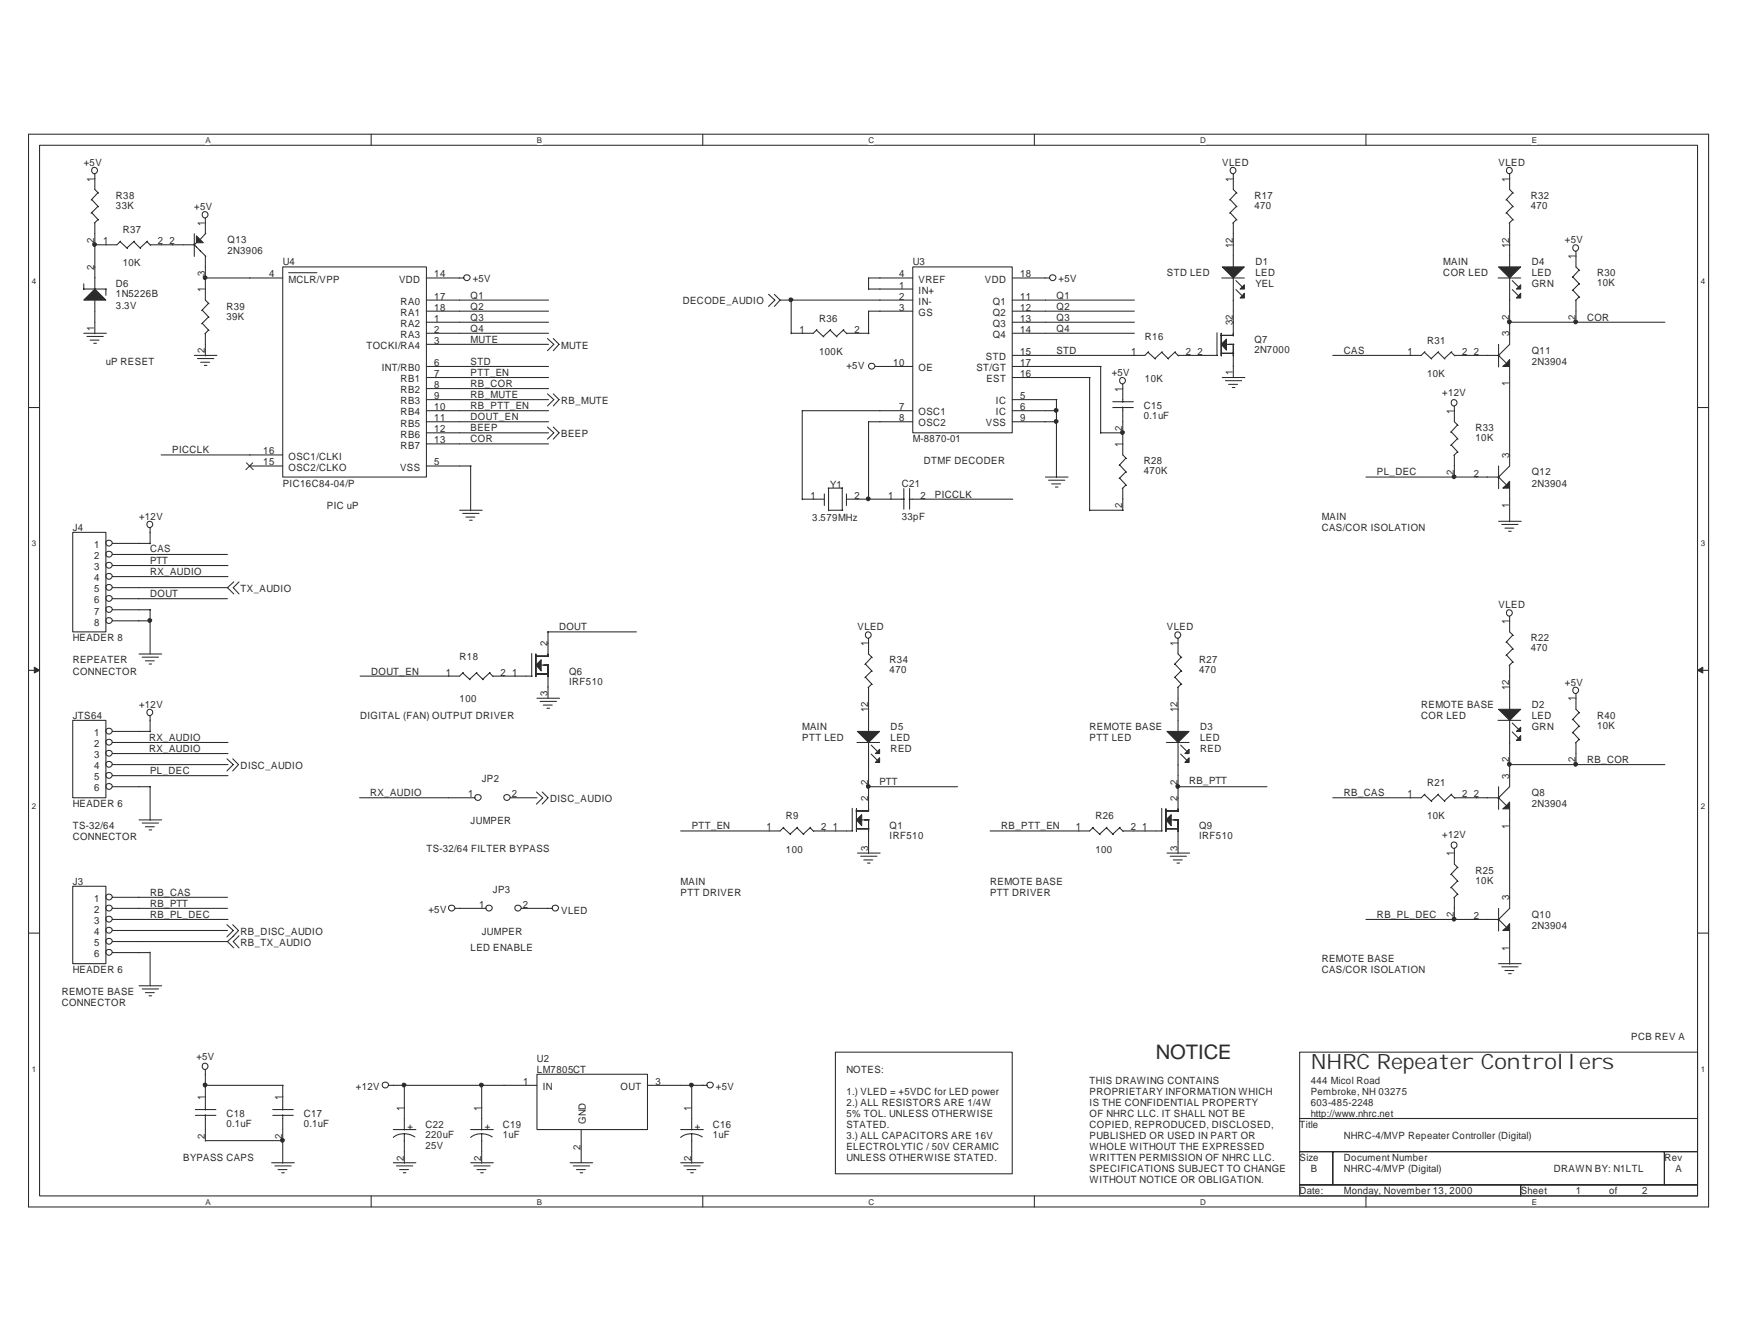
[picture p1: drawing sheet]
<svg xmlns="http://www.w3.org/2000/svg" width="279mm" height="216mm" viewBox="0 0 279 216" stroke-linecap="round" stroke-linejoin="round" font-family="sans-serif">
<path d="M4.6 21.6h270.2v172.4h-270.2zM6.4 23.4h266.7v168.9h-266.7z" fill="none" stroke="#31282a" stroke-width=".17"/>
<g fill="#fff">
<path d="M33 21.8h.8v1.5h-.8z"/>
<path d="M33 192.5h.8v1.4h-.8z"/>
</g>
<path d="M59.7 21.6v1.8M59.7 192.3v1.7" fill="none" stroke="#31282a" stroke-width=".17"/>
<g fill="#fff">
<path d="M86.4 21.8h.8v1.5h-.8z"/>
<path d="M86.4 192.5h.8v1.4h-.8z"/>
</g>
<path d="M113 21.6v1.8M113 192.3v1.7" fill="none" stroke="#31282a" stroke-width=".17"/>
<g fill="#fff">
<path d="M139.7 21.8h.9v1.5h-.9z"/>
<path d="M139.7 192.5h.9v1.4h-.9z"/>
</g>
<path d="M166.4 21.6v1.8M166.4 192.3v1.7" fill="none" stroke="#31282a" stroke-width=".17"/>
<g fill="#fff">
<path d="M193 21.8h1v1.5h-1z"/>
<path d="M193 192.5h1v1.4h-1z"/>
</g>
<path d="M219.7 21.6v1.8M219.7 192.3v1.7" fill="none" stroke="#31282a" stroke-width=".17"/>
<g fill="#fff">
<path d="M246.4 21.8h.8v1.5h-.8z"/>
<path d="M246.4 192.5h.8v1.4h-.8z"/>
<path d="M5.1 44.4h.7v1.5h-.7z"/>
<path d="M273.6 44.4h.6v1.5h-.6z"/>
<path d="M5.1 86.6h.7v1.4h-.7z"/>
<path d="M273.6 86.6h.6v1.4h-.6z"/>
</g>
<path d="M4.6 65.5h1.8M273.1 65.5h1.7" fill="none" stroke="#31282a" stroke-width=".17"/>
<g fill="#fff">
<path d="M5.1 128.8h.7v1.5h-.7z"/>
<path d="M273.6 128.8h.6v1.5h-.6z"/>
</g>
<path d="M4.6 107.8h1.8M273.1 107.8h1.7" fill="none" stroke="#31282a" stroke-width=".17"/>
<g fill="#31282a" stroke="#31282a" stroke-width=".16">
<path d="M5.5 107.3l.9 .5-.9 .4z"/>
<path d="M273.1 107.8l.8-.5v.9z"/>
</g>
<g fill="#fff">
<path d="M5.1 171.1h.7v1.4h-.7z"/>
<path d="M273.6 171.1h.6v1.4h-.6z"/>
</g>
<g fill="none" stroke="#31282a" stroke-width=".17">
<path d="M14.7 32.1l1.1 1.2M14.7 34.2l1.1 1.2M15.3 28v2.5l.5 .6M15.3 35.8v10.7M15.8 31l-1.1 1.2M15.8 33.2l-1.1 1.1M15.8 35.3l-.6 .6M19.3 38.8l1.2 1.1M19.4 38.8l-.6 .6h-3.5M21.5 38.8l1.1 1.1M21.6 38.8l-1.2 1.1M23.6 38.8l.6 .6"/>
<path d="M23.7 38.8l-1.2 1.1M24.1 39.4h7.2M31.2 39.3l1.9 1.9M31.3 37.6v3.6M31.7 38.9l-.4 .5M33 35.1v2.5M33.1 37.5l-.9 1M197.9 32.1l1.1 1.2M197.9 34.2l1.1 1.2M198.4 28v2.5l.6 .6M198.4 35.8v7.2M198.9 31l-1.1 1.2"/>
<path d="M198.9 33.2l-1.1 1.1M198.9 35.3l-.6 .6M242.3 32.1l1.1 1.2M242.3 34.2l1.1 1.2M242.8 28v2.5l.6 .6M242.8 35.8v7.2M243.3 31l-1.1 1.2M243.3 33.2l-1.1 1.1M243.3 35.3l-.6 .6M13.5 53.6h3.6M13.5 45.6v1M13.5 46.5h3.6"/>
<path d="M14 54.1h2.6M14.5 54.7h1.4M15.1 55.2h.4M15.3 48.2v5.5M17 46.5v1M31.3 57.1h3.6M31.8 57.6h2.6M32.3 58.2h1.4M32.5 49.9l1.1 1.1M32.5 52l1.1 1.2M32.9 58.7h.4M33 41.1v7.1l.6 .6"/>
<path d="M33 53.6v3.6M33 44.7h12.5M33.5 48.8l-1.1 1.1M33.5 51l-1.1 1.1M33.5 53.1l-.6 .6M45.5 42.9h23.1v33.8h-23.1zM68.6 53.6h19.6M68.6 44.7h6M68.6 58.9h19.6M68.6 48.2h19.6M68.6 50h19.6M68.6 51.8h19.6"/>
<path d="M68.6 55.4h19.6M88.1 54.4l1 1-1 1M89 54.4l.9 1-.9 1M123.6 47.3l1 .9-1 1.1M124.6 47.3l.9 .9M125.5 48.2l-.9 1.1M125.5 48.2h21.3M127.3 48.2v5.5M131.3 53.1l1.2 1.1M131.4 53l-.6 .6h-3.5M133.5 53.1l1.1 1.1M133.6 53l-1.2 1.1"/>
<path d="M135.6 53.1l.6 .6M135.7 53l-1.2 1.1M136.2 53.6h3.6M139.7 46.5h7.1M140.8 58.9h6M146.8 42.9h16v26.7h-16zM146.8 44.7h-7.1v1.9M146.8 50h-7.1v3.7M162.8 53.6h19.7M162.8 44.7h6M162.8 58.9h14.3M162.8 48.2h19.7"/>
<path d="M162.8 50h19.7M162.8 51.8h19.7M177 58.9v10.8M184.7 56.6l1.1 1.1M184.7 56.5l-.5 .6h-21.4M186.9 56.6l1.1 1.1M187 56.5l-1.2 1.1M189 56.6l.6 .6M189.1 56.5l-1.2 1.1M189.5 57.1h6.3M195.8 53.5v3.6M196.3 53.9h2.1"/>
<path d="M196.4 53.6v3.6M196.4 56.8h2.1M196.5 44.7h3.7M197.3 55.4h1.2M198.4 44.7v9.3M198.4 55.4v5.3M198.8 45.1l1 1M198.8 46.6l1 1M229.1 56.6l1.2 1.1M229.2 56.5l-.6 .6h-14.2M231.3 56.6l1.1 1.1M231.4 56.5l-1.2 1.1"/>
<path d="M233.4 56.6l.6 .6M233.5 56.5l-1.2 1.1M233.9 57.1h7.2l1.3 1.4M241 44.7h3.6M241.1 55.4v3.6M242.7 51.8h25.1M242.8 44.7v10.7l-1.8 1.8M242.8 58.9v16l-1.8 1.9M243.3 45.1l1 1M243.3 46.6l1 1M253 44.5l1.1 1.2M253 46.6l1.1 1.2"/>
<path d="M253.5 40.5v2.4l.6 .6M253.5 48.2v3.7M254 43.4l-1.1 1.2M254 45.6l-1.1 1.1M254 47.7l-.6 .6M25.9 73.1h19.6M40.1 74.9h5.4M68.6 60.7h19.6M68.6 62.5h19.6M68.6 64.2h19.6M68.6 66h19.6M68.6 67.8h19.6"/>
<path d="M68.6 69.6h19.6M68.6 71.4h19.6M68.6 74.9h7.2M75.7 74.9v7.2M88.1 63.3l1 .9-1 1.1M88.1 68.6l1 1-1 1M89 63.3l.9 .9-.9 1.1M89 68.6l.9 1-.9 1M132.6 79.4v1.9M133.2 78.5h2.3M133.3 78.5v3.6M135.5 78.4v3.6"/>
<path d="M136.2 79.4v1.9M145.4 78.6v3.3M146.3 78.6v3.3M146.8 67.8h-7.1v12.5M146.8 66h-17.8v14.3M162.8 60.7h12.6M162.8 64.2h7.2M162.8 66h7.2M162.8 67.8h7.1M168.2 76.7h3.6M168.7 77.2h2.6M169.2 77.8h1.4"/>
<path d="M169.8 78.3h.4M169.9 64.2v12.6M175.3 60.7v21.4M177 69.6h3.7M179 65.5h3.3M179 64.6h3.3M180.1 74.7l1.1 1.2M180.1 76.9l1.1 1.1M180.6 61.8v2.9M180.6 65.4v7.7l.6 .6M180.6 78.5v3.5M181.1 73.6l-1.1 1.2"/>
<path d="M181.1 75.8l-1.1 1.1M181.1 78l-.6 .6M196.6 60.7h3.6M197.1 61.2h2.6M197.6 61.8h1.5M198.2 62.3h.4M219.7 76.7h21.4l1.3 1.3M233.4 69.4l1.1 1.2M233.4 71.5l1.1 1.2M233.9 65.3v2.5l.6 .6M233.9 73.1v3.6M234.4 68.3l-1.1 1.2"/>
<path d="M234.4 70.5l-1.1 1.1M234.4 72.6l-.5 .6M241.1 74.9v3.7M242.8 78.5v5.4M11.7 85.6h5.3v16h-5.3zM18.1 87.4h6M18.1 89.1h18.5M18.1 90.9h18.6M18.1 92.7h18.6M18.1 94.5h18.6M18.1 96.2h18.5M18.1 98h6.1"/>
<path d="M18.1 99.8h6M24.1 84.9v2.5M24.1 98v7.1M37.6 93.5l-1 1 1 1M38.5 93.5l-1 1 1 1M73.9 82h3.7M74.4 82.5h2.7M74.9 83.1h1.5M75.5 83.6h.5M129 80.2h3.6M133.3 82h2.3M136.2 80.2h9.3"/>
<path d="M146.2 80.2h16.7M175.3 82h5.4M241.1 83.8h3.6M241.6 84.3h2.6M242.1 84.9h1.4M242.7 85.4h.4M242.8 99.1v2.5l.6 .6M11.7 115.8h5.3v12.5h-5.3zM18.1 117.6h6.1M18.1 119.4h18.6M22.4 105.1h3.6M22.9 105.6h2.6"/>
<path d="M23.4 106.2h1.4M24 106.7h.4M24.1 115.1v2.6M74.4 108.2l1.2 1.1M74.5 108.1l-.6 .6h-16M76.6 108.2l1.1 1.1M76.7 108.1l-1.2 1.1M78.8 108.2l.5 .6M78.8 108.1l-1.1 1.1M79.3 108.7h6.3M85.5 105.1v3.6M86.1 105.5h2"/>
<path d="M86.2 105.1v3.7M86.2 108.4h2M86.4 112.2h3.6M86.9 112.8h2.6M87 106.9h1.2M87.4 113.4h1.4M88 113.9h.4M88.1 101.6h14.3M88.1 101.6v4M88.1 106.9v5.3M137.8 119.4h3.7M139.2 106.7l1.1 1.2"/>
<path d="M139.2 108.9l1.1 1.1M139.7 102.7v2.4l.6 .6M139.7 110.5v7.2M139.7 119.4v11.1M140.1 119.8l1 1M140.2 105.6l-1.1 1.2M140.2 107.8l-1.1 1.1M140.2 110l-.6 .6M187.6 119.4h3.7M189 106.7l1.1 1.2M189 108.9l1.1 1.1M189.5 102.7v2.4l.6 .6"/>
<path d="M189.5 110.5v7.2M189.5 119.4v11.1M189.9 119.8l1 1M190 105.6l-1.1 1.2M190 107.8l-1.1 1.1M190 110l-.6 .6M241 115.8h3.6M242.3 103.2l1.1 1.2M242.3 105.3l1.1 1.2M242.8 106.9v7.2M242.8 115.8v10.7l-1.8 1.8M243.3 116.2l1 1"/>
<path d="M243.3 117.7l1 1M243.3 102.1l-1.1 1.2M243.3 104.3l-1.1 1.1M243.3 106.4l-.6 .6M253 115.6l1.1 1.2M253 117.8l1.1 1.1M253.5 111.6v2.4l.6 .6M253.5 119.4v3.6M254 114.5l-1.1 1.2M254 116.7l-1.1 1.1M254 118.9l-.6 .5M18.1 121.1h18.6"/>
<path d="M18.1 122.9h18.6M18.1 124.7h18.6M18.1 126.5h6.1M22.4 131.8h3.6M22.9 132.3h2.6M23.4 132.9h1.4M24 133.4h.4M24.1 126.5v5.4M36.5 122l1 .9-1 1M37.4 122l1 .9-1 1M57.8 128.3h18.6M82.1 128.3h4.3"/>
<path d="M86.3 127.3l1 1-1 1M87.2 127.3l.9 1-.9 1M126 133.1l1.2 1.1M126.1 133l-.6 .6h-16M128.2 133.1l1.1 1.1M128.3 133l-1.2 1.1M130.3 133.1l.6 .6M130.4 133l-1.2 1.1M130.8 133.6h6.4M137.1 129.9v3.7M137.7 130.4h2M137.8 130v3.7"/>
<path d="M137.8 133.2h2M137.9 137.1h3.7M138.4 137.6h2.7M138.6 131.8h1.2M138.9 138.2h1.5M139.5 138.7h.5M139.7 131.8v5.4M139.7 126.5h14.3M140.1 121.2l1 1M175.8 133.1l1.2 1.1M175.9 133l-.6 .6h-16M178 133.1l1.1 1.1"/>
<path d="M178.1 133l-1.2 1.1M180.1 133.1l.6 .6M180.2 133l-1.2 1.1M180.6 133.6h6.4M186.9 129.9v3.7M187.5 130.4h2M187.5 133.2h2.1M187.5 130v3.7M187.7 137.1h3.7M188.2 137.6h2.6M188.4 131.8h1.2M188.7 138.2h1.5"/>
<path d="M189.3 138.7h.4M189.5 131.8v5.4M189.5 126.5h14.3M189.9 121.2l1 1M229.1 127.7l1.2 1.1M229.2 127.7l-.6 .6h-14.2M231.3 127.7l1.1 1.1M231.4 127.7l-1.2 1.1M233.4 127.7l.6 .6M233.5 127.7l-1.2 1.1M233.9 136.5v2.4l.6 .6M233.9 128.3h7.2l1.3 1.3"/>
<path d="M234.4 139.4l-1.1 1.2M241.1 126.5v3.6M242.7 122.9h25.1M242.8 130v16l-1.8 1.9M4.6 150h1.8M11.7 142.5h5.3v12.4h-5.3zM18.1 146h18.5M18.1 147.8h18.6M18.1 144.3h18.5M18.1 149.6h18.5M18.1 151.4h18.5M18.1 153.1h6"/>
<path d="M22.4 158.5h3.6M22.9 159h2.6M23.4 159.6h1.4M24.1 153.1v5.4M36.5 148.7l1 .9-1 1M36.6 151.4l1 1M37.4 148.7l1 .9-1 1M37.6 150.4l-1 1M38.5 150.4l-1 1 1 1M73.2 146h5M83.9 146h4.9M219.7 147.8h21.4l1.3 1.4"/>
<path d="M233.4 140.5l1.1 1.2M233.4 142.6l1.1 1.2M233.9 144.3v3.5M234.4 141.6l-1.1 1.1M234.4 143.7l-.5 .6M241.1 154.9h3.6M241.1 146v3.7M241.6 155.4h2.6M242.1 156h1.4M242.7 156.5h.4M242.8 149.6v5.4M273.1 150h1.7"/>
<path d="M24 160.1h.4M31.4 179.3h3.3M31.4 178.4h3.3M33 174.5h12.6M33 172v6.5M33 179.2v4.3M43.9 179.3h3.3M43.9 178.4h3.3M45.5 174.5v4M45.5 179.2v7.8M62.6 174.5h23.8M65 174.5v7.2"/>
<path d="M77.5 174.5v7.2M86.4 172.7h17.7v8.9h-17.7zM104.1 174.5h9.6M111.3 174.4v7.3M134.4 169.1h28.4v19.6h-28.4zM209 169.1h64.1v10.7h-64.1zM209 179.8h64.1v5.3h-64.1zM33 183.4h12.6M43.7 186.9h3.6M44.2 187.4h2.6M44.7 188h1.5M45.3 188.5h.4"/>
<path d="M63.3 186.9h3.6M63.3 181.6h3.6M63.8 187.4h2.6M64.3 188h1.4M64.9 188.5h.4M65 182.3v4.7M66.7 182.8a3 3 0 0 0-3.4 .1M75.7 186.9h3.6M75.7 181.6h3.6M76.2 187.4h2.6M76.7 188h1.5M77.3 188.5h.4"/>
<path d="M77.5 182.3v4.7M79.2 182.8a3 3 0 0 0-3.5 .1M91.7 186.9h3.6M92.2 187.4h2.6M92.7 188h1.5M93.3 188.5h.4M93.5 181.6v5.3M109.5 186.9h3.6M109.5 181.6h3.6M110 187.4h2.6M110.5 188h1.4M111.1 188.5h.4"/>
<path d="M111.3 182.3v4.7M113 182.8a3 3 0 0 0-3.5 .1M209 190.5h35.6v1.8h-35.6zM209 185.1h5.4v5.4h-5.4zM214.4 185.1h53.3v5.4h-53.3zM244.6 190.5h28.5v1.8h-28.5zM267.7 185.1h5.4v5.4h-5.4z"/>
<circle cx="15.2" cy="27.4" r=".5"/>
<circle cx="33" cy="34.5" r=".5"/>
<circle cx="198.3" cy="27.4" r=".5"/>
<circle cx="242.8" cy="27.4" r=".5"/>
<circle cx="253.4" cy="39.9" r=".5"/>
<circle cx="75.1" cy="44.6" r=".5"/>
<circle cx="140.2" cy="58.9" r=".5"/>
<circle cx="169.4" cy="44.6" r=".5"/>
<circle cx="180.5" cy="61.2" r=".5"/>
<circle cx="233.9" cy="64.7" r=".5"/>
<circle cx="17.6" cy="98" r=".5"/>
<circle cx="17.6" cy="90.9" r=".5"/>
<circle cx="17.6" cy="89.1" r=".5"/>
<circle cx="17.6" cy="87.3" r=".5"/>
<circle cx="17.6" cy="99.8" r=".5"/>
<circle cx="17.6" cy="96.2" r=".5"/>
<circle cx="17.6" cy="92.6" r=".5"/>
<circle cx="17.6" cy="94.4" r=".5"/>
<circle cx="24.1" cy="84.3" r=".5"/>
<circle cx="242.8" cy="98.5" r=".5"/>
<circle cx="17.6" cy="119.3" r=".5"/>
<circle cx="17.6" cy="117.5" r=".5"/>
<circle cx="24.1" cy="114.5" r=".5"/>
<circle cx="139.6" cy="102.1" r=".5"/>
<circle cx="189.4" cy="102.1" r=".5"/>
<circle cx="253.4" cy="111" r=".5"/>
<circle cx="17.6" cy="122.9" r=".5"/>
<circle cx="17.6" cy="121.1" r=".5"/>
<circle cx="17.6" cy="126.4" r=".5"/>
<circle cx="17.6" cy="124.6" r=".5"/>
<circle cx="76.9" cy="128.2" r=".5"/>
<circle cx="81.6" cy="128.2" r=".5"/>
<circle cx="233.9" cy="135.9" r=".5"/>
<circle cx="17.6" cy="151.3" r=".5"/>
<circle cx="17.6" cy="144.2" r=".5"/>
<circle cx="17.6" cy="146" r=".5"/>
<circle cx="17.6" cy="153.1" r=".5"/>
<circle cx="17.6" cy="149.5" r=".5"/>
<circle cx="17.6" cy="147.8" r=".5"/>
<circle cx="72.7" cy="146" r=".5"/>
<circle cx="78.7" cy="146" r=".5"/>
<circle cx="83.3" cy="146" r=".5"/>
<circle cx="89.3" cy="146" r=".5"/>
<circle cx="33" cy="171.4" r=".5"/>
<circle cx="62" cy="174.4" r=".5"/>
<circle cx="114.2" cy="174.4" r=".5"/>
</g>
<g fill="#31282a" stroke="#31282a" stroke-width=".17">
<path d="M241.7 78.5l1.1-1.1v1.1z" fill-rule="evenodd"/>
<path d="M137.9 117.6h3.6l-1.8 1.8z" fill-rule="evenodd"/>
<path d="M141.5 120.5v.6h-.7z" fill-rule="evenodd"/>
<path d="M141.5 121.8v.8h-.7z" fill-rule="evenodd"/>
<path d="M137.8 131.8l.8-.8v1.7z" fill-rule="evenodd"/>
<path d="M31.6 37.9l1.1 1.1h-1.1z" fill-rule="evenodd"/>
<path d="M86.2 106.9l.8-.8v1.7z" fill-rule="evenodd"/>
<path d="M241.1 114h3.5l-1.8 1.8z" fill-rule="evenodd"/>
<path d="M244.6 116.9v.7h-.7z" fill-rule="evenodd"/>
<path d="M244.6 118.3v.7h-.7z" fill-rule="evenodd"/>
<path d="M187.5 131.8l.9-.8v1.7z" fill-rule="evenodd"/>
<path d="M15.3 46.5l1.7 1.7h-3.5z" fill-rule="evenodd"/>
<path d="M197.3 54.5v1.8l-.9-.9z" fill-rule="evenodd"/>
<path d="M242.8 128.9v1.1h-1.1z" fill-rule="evenodd"/>
<path d="M187.7 117.6h3.6l-1.8 1.8z" fill-rule="evenodd"/>
<path d="M191.3 120.5v.6h-.7z" fill-rule="evenodd"/>
<path d="M191.3 121.8v.8h-.7z" fill-rule="evenodd"/>
<path d="M196.6 42.9h3.6l-1.8 1.8z" fill-rule="evenodd"/>
<path d="M199.5 46.5l.7-.7v.7z" fill-rule="evenodd"/>
<path d="M200.2 47.1v.8h-.7z" fill-rule="evenodd"/>
<path d="M242.8 148.5v1.1h-1.1z" fill-rule="evenodd"/>
<path d="M241.1 42.9h3.5l-1.8 1.8z" fill-rule="evenodd"/>
<path d="M244.6 45.8v.7h-.7z" fill-rule="evenodd"/>
<path d="M244.6 47.1v.8h-.7z" fill-rule="evenodd"/>
<path d="M242.8 57.8v1.1h-1.1z" fill-rule="evenodd"/>
<circle cx="15.2" cy="39.3" r=".31"/>
<circle cx="33" cy="44.6" r=".31"/>
<circle cx="127.2" cy="48.2" r=".31"/>
<circle cx="139.7" cy="80.2" r=".31"/>
<circle cx="65" cy="174.4" r=".31"/>
<circle cx="180.5" cy="69.5" r=".31"/>
<circle cx="77.4" cy="174.4" r=".31"/>
<circle cx="111.2" cy="174.4" r=".31"/>
<circle cx="45.4" cy="183.3" r=".31"/>
<circle cx="169.9" cy="66" r=".31"/>
<circle cx="169.9" cy="67.7" r=".31"/>
<circle cx="33" cy="174.4" r=".31"/>
<circle cx="242.8" cy="122.9" r=".31"/>
<circle cx="253.4" cy="122.9" r=".31"/>
<circle cx="233.9" cy="147.8" r=".31"/>
<circle cx="242.8" cy="51.7" r=".31"/>
<circle cx="253.4" cy="51.7" r=".31"/>
<circle cx="189.4" cy="126.4" r=".31"/>
<circle cx="139.7" cy="126.4" r=".31"/>
<circle cx="24.1" cy="99.8" r=".31"/>
<circle cx="233.9" cy="76.6" r=".31"/>
</g>
<path d="M46.4 43.8h4.6M39.6 74.4l1.1 1.1M40.7 74.4l-1.1 1.1" fill="none" stroke="#31282a" stroke-width=".16"/>
<text font-size="3.4" fill="#31282a" x="210.8" y="171.9">NHRC Repeater Controllers</text>
<text font-size="3.2" fill="#31282a" x="185.9" y="170.2">NOTICE</text>
<g font-size="1.6" fill="#31282a">
<text x="13.5" y="26.7">+5V</text>
<text x="15.2" y="29.2" transform="rotate(-90 15.2 29.2)">1</text>
<text x="196.6" y="26.7">VLED</text>
<text x="198.3" y="29.2" transform="rotate(-90 198.3 29.2)">1</text>
<text x="241.1" y="26.7">VLED</text>
<text x="242.7" y="29.2" transform="rotate(-90 242.7 29.2)">1</text>
<text x="18.6" y="32">R38</text>
<text x="18.6" y="33.6">33K</text>
<text x="31.3" y="33.8">+5V</text>
<text x="201.8" y="32">R17</text>
<text x="201.8" y="33.6">470</text>
<text x="246.2" y="32">R32</text>
<text x="246.2" y="33.6">470</text>
<text x="15.2" y="39" transform="rotate(-90 15.2 39)">2</text>
<text x="16.6" y="39.3">1</text>
<text x="19.7" y="37.5">R37</text>
<text x="25.4" y="39.3">2</text>
<text x="27.3" y="39.3">2</text>
<text x="32.9" y="36.3" transform="rotate(-90 32.9 36.3)">1</text>
<text x="36.6" y="39.1">Q13</text>
<text x="36.6" y="40.9">2N3906</text>
<text x="198.3" y="39.9" transform="rotate(-90 198.3 39.9)">12</text>
<text x="242.7" y="39.9" transform="rotate(-90 242.7 39.9)">12</text>
<text x="251.7" y="39.1">+5V</text>
<text x="253.4" y="41.6" transform="rotate(-90 253.4 41.6)">1</text>
<text x="15.2" y="43.4" transform="rotate(-90 15.2 43.4)">2</text>
<text x="18.6" y="46.2">D6</text>
<text x="18.6" y="47.8">1N5226B</text>
<text x="19.7" y="42.8">10K</text>
<text x="32.9" y="47" transform="rotate(-90 32.9 47)">1</text>
<text x="32.9" y="44.3" transform="rotate(-90 32.9 44.3)">3</text>
<text x="43.3" y="44.6">4</text>
<text x="45.5" y="42.7">U4</text>
<text x="46.4" y="45.5">MCLR/VPP</text>
<text x="64.2" y="45.5">VDD</text>
<text x="69.9" y="44.6">14</text>
<text x="75.7" y="48">Q1</text>
<text x="76" y="45.4">+5V</text>
<text x="144.6" y="46.4">1</text>
<text x="144.6" y="44.6">4</text>
<text x="146.8" y="42.7">U3</text>
<text x="147.8" y="47.2">IN+</text>
<text x="147.8" y="45.5">VREF</text>
<text x="158.4" y="45.5">VDD</text>
<text x="164.1" y="44.6">18</text>
<text x="169.9" y="48">Q1</text>
<text x="170.3" y="45.4">+5V</text>
<text x="187.7" y="44.4">STD LED</text>
<text x="201.9" y="42.7">D1</text>
<text x="201.9" y="44.4">LED</text>
<text x="201.9" y="46.2">YEL</text>
<text x="232.2" y="44.4">COR LED</text>
<text x="232.2" y="42.7">MAIN</text>
<text x="246.4" y="42.7">D4</text>
<text x="246.4" y="44.4">LED</text>
<text x="246.4" y="46.2">GRN</text>
<text x="256.9" y="44.4">R30</text>
<text x="256.9" y="46">10K</text>
<text x="15.2" y="53.2" transform="rotate(-90 15.2 53.2)">1</text>
<text x="18.6" y="49.6">3.3V</text>
<text x="36.4" y="49.8">R39</text>
<text x="36.4" y="51.4">39K</text>
<text x="64.4" y="49">RA0</text>
<text x="64.4" y="50.8">RA1</text>
<text x="64.4" y="52.6">RA2</text>
<text x="69.9" y="48.2">17</text>
<text x="69.9" y="49.9">18</text>
<text x="69.9" y="51.7">1</text>
<text x="69.9" y="53.5">2</text>
<text x="75.7" y="49.8">Q2</text>
<text x="75.7" y="51.5">Q3</text>
<text x="75.7" y="53.3">Q4</text>
<text x="109.8" y="48.9">DECODE_AUDIO</text>
<text x="128.6" y="53.5">1</text>
<text x="131.8" y="51.7">R36</text>
<text x="137.4" y="53.5">2</text>
<text x="144.6" y="48.2">2</text>
<text x="144.6" y="49.9">3</text>
<text x="147.8" y="49">IN-</text>
<text x="147.8" y="50.8">GS</text>
<text x="159.7" y="49">Q1</text>
<text x="159.7" y="50.8">Q2</text>
<text x="159.7" y="52.6">Q3</text>
<text x="164.1" y="48.2">11</text>
<text x="164.1" y="49.9">12</text>
<text x="164.1" y="51.7">13</text>
<text x="164.1" y="53.5">14</text>
<text x="169.9" y="49.8">Q2</text>
<text x="169.9" y="51.5">Q3</text>
<text x="169.9" y="53.3">Q4</text>
<text x="198.3" y="52.3" transform="rotate(-90 198.3 52.3)">32</text>
<text x="242.7" y="51.5" transform="rotate(-90 242.7 51.5)">2</text>
<text x="253.4" y="51.5" transform="rotate(-90 253.4 51.5)">2</text>
<text x="255.3" y="51.5">COR</text>
<text x="17" y="58.7">uP RESET</text>
<text x="32.9" y="56.8" transform="rotate(-90 32.9 56.8)">2</text>
<text x="58.9" y="56.1">TOCKI/RA4</text>
<text x="61.4" y="59.7">INT/RB0</text>
<text x="64.4" y="54.3">RA3</text>
<text x="69.9" y="58.8">6</text>
<text x="69.9" y="55.3">3</text>
<text x="75.7" y="55.1">MUTE</text>
<text x="75.7" y="58.7">STD</text>
<text x="90.3" y="56">MUTE</text>
<text x="131.8" y="57">100K</text>
<text x="136.2" y="59.3">+5V</text>
<text x="143.7" y="58.8">10</text>
<text x="147.8" y="59.7">OE</text>
<text x="157.1" y="59.7">ST/GT</text>
<text x="158.6" y="57.9">STD</text>
<text x="159.7" y="54.3">Q4</text>
<text x="164.1" y="57">15</text>
<text x="164.1" y="58.8">17</text>
<text x="169.9" y="56.9">STD</text>
<text x="182" y="57">1</text>
<text x="184.2" y="54.6">R16</text>
<text x="190.8" y="57">2</text>
<text x="192.6" y="57">2</text>
<text x="201.8" y="55.1">Q7</text>
<text x="201.8" y="56.7">2N7000</text>
<text x="216.2" y="56.9">CAS</text>
<text x="226.4" y="57">1</text>
<text x="229.5" y="55.3">R31</text>
<text x="235.2" y="57">2</text>
<text x="237.1" y="57">2</text>
<text x="242.7" y="54.1" transform="rotate(-90 242.7 54.1)">3</text>
<text x="246.4" y="56.9">Q11</text>
<text x="246.4" y="58.7">2N3904</text>
<text x="64.4" y="61.5">RB1</text>
<text x="64.4" y="63.2">RB2</text>
<text x="64.4" y="65">RB3</text>
<text x="69.9" y="60.6">7</text>
<text x="69.9" y="62.4">8</text>
<text x="69.9" y="64.2">9</text>
<text x="69.9" y="65.9">10</text>
<text x="75.7" y="60.4">PTT_EN</text>
<text x="75.7" y="62.2">RB_COR</text>
<text x="75.7" y="64">RB_MUTE</text>
<text x="75.7" y="65.8">RB_PTT_EN</text>
<text x="90.3" y="64.9">RB_MUTE</text>
<text x="144.6" y="65.9">7</text>
<text x="158.7" y="61.5">EST</text>
<text x="160.2" y="65">IC</text>
<text x="164.1" y="60.6">16</text>
<text x="164.1" y="64.2">5</text>
<text x="164.1" y="65.9">6</text>
<text x="178.8" y="60.4">+5V</text>
<text x="180.5" y="63" transform="rotate(-90 180.5 63)">1</text>
<text x="184" y="65.8">C15</text>
<text x="184.2" y="61.4">10K</text>
<text x="198.3" y="60.4" transform="rotate(-90 198.3 60.4)">1</text>
<text x="229.5" y="60.6">10K</text>
<text x="232" y="63.7">+12V</text>
<text x="242.7" y="62.1" transform="rotate(-90 242.7 62.1)">1</text>
<text x="64.4" y="66.8">RB4</text>
<text x="64.4" y="68.6">RB5</text>
<text x="64.4" y="70.3">RB6</text>
<text x="69.9" y="67.7">11</text>
<text x="69.9" y="69.5">12</text>
<text x="69.9" y="71.3">13</text>
<text x="75.7" y="67.5">DOUT_EN</text>
<text x="75.7" y="69.3">BEEP</text>
<text x="75.7" y="71.1">COR</text>
<text x="90.3" y="70.3">BEEP</text>
<text x="144.6" y="67.7">8</text>
<text x="146.8" y="71.1">M-8870-01</text>
<text x="147.8" y="68.6">OSC2</text>
<text x="147.8" y="66.8">OSC1</text>
<text x="158.6" y="68.6">VSS</text>
<text x="160.2" y="66.8">IC</text>
<text x="164.1" y="67.7">9</text>
<text x="180.5" y="71.9" transform="rotate(-90 180.5 71.9)">1</text>
<text x="180.5" y="69.2" transform="rotate(-90 180.5 69.2)">2</text>
<text x="184" y="67.4">0.1uF</text>
<text x="233.9" y="66.5" transform="rotate(-90 233.9 66.5)">1</text>
<text x="237.3" y="69.3">R33</text>
<text x="237.3" y="70.9">10K</text>
<text x="27.7" y="72.9">PICCLK</text>
<text x="42.3" y="74.8">15</text>
<text x="42.3" y="73.1">16</text>
<text x="46.4" y="75.7">OSC2/CLKO</text>
<text x="46.4" y="73.9">OSC1/CLKI</text>
<text x="64.4" y="75.7">VSS</text>
<text x="64.4" y="72.1">RB7</text>
<text x="69.9" y="74.8">5</text>
<text x="148.6" y="74.7">DTMF DECODER</text>
<text x="184" y="74.7">R28</text>
<text x="184" y="76.3">470K</text>
<text x="221.5" y="76.4">PL_DEC</text>
<text x="233.9" y="76.4" transform="rotate(-90 233.9 76.4)">2</text>
<text x="237.1" y="76.6">2</text>
<text x="242.7" y="73.6" transform="rotate(-90 242.7 73.6)">3</text>
<text x="246.4" y="76.4">Q12</text>
<text x="22.4" y="83.5">+12V</text>
<text x="45.5" y="78.2">PIC16C84-04/P</text>
<text x="52.6" y="81.8">PIC uP</text>
<text x="130.4" y="80.2">1</text>
<text x="130.6" y="83.7">3.579MHz</text>
<text x="133.5" y="78.4">Y1</text>
<text x="137.4" y="80.2">2</text>
<text x="142.8" y="80.2">1</text>
<text x="145" y="78.2">C21</text>
<text x="145" y="83.5">33pF</text>
<text x="148.1" y="80.2">2</text>
<text x="150.4" y="80">PICCLK</text>
<text x="180.5" y="81.7" transform="rotate(-90 180.5 81.7)">2</text>
<text x="212.6" y="83.5">MAIN</text>
<text x="242.7" y="81.7" transform="rotate(-90 242.7 81.7)">1</text>
<text x="246.4" y="78.2">2N3904</text>
<text x="11.7" y="85.3">J4</text>
<text x="15.2" y="88.1">1</text>
<text x="15.2" y="89.9">2</text>
<text x="24.1" y="88.7">CAS</text>
<text x="212.6" y="85.3">CAS/COR ISOLATION</text>
<text x="15.2" y="91.7">3</text>
<text x="15.2" y="93.5">4</text>
<text x="15.2" y="95.2">5</text>
<text x="24.1" y="92.4">RX_AUDIO</text>
<text x="24.1" y="96">DOUT</text>
<text x="24.1" y="90.7">PTT</text>
<text x="38.7" y="95.1">TX_AUDIO</text>
<text x="15.2" y="97">6</text>
<text x="15.2" y="98.8">7</text>
<text x="15.2" y="100.6">8</text>
<text x="89.9" y="101.3">DOUT</text>
<text x="137.9" y="101.3">VLED</text>
<text x="187.7" y="101.3">VLED</text>
<text x="241.1" y="97.8">VLED</text>
<text x="242.7" y="100.3" transform="rotate(-90 242.7 100.3)">1</text>
<text x="11.7" y="106.7">REPEATER</text>
<text x="11.7" y="103.1">HEADER 8</text>
<text x="73.9" y="106.2">R18</text>
<text x="88.1" y="103.9" transform="rotate(-90 88.1 103.9)">2</text>
<text x="139.6" y="103.9" transform="rotate(-90 139.6 103.9)">1</text>
<text x="143.1" y="106.7">R34</text>
<text x="189.4" y="103.9" transform="rotate(-90 189.4 103.9)">1</text>
<text x="192.9" y="106.7">R27</text>
<text x="246.2" y="103.1">R22</text>
<text x="246.2" y="104.7">470</text>
<text x="11.7" y="108.4">CONNECTOR</text>
<text x="22.4" y="113.8">+12V</text>
<text x="59.7" y="108.4">DOUT_EN</text>
<text x="71.7" y="108.6">1</text>
<text x="73.9" y="112.9">100</text>
<text x="80.5" y="108.6">2</text>
<text x="82.4" y="108.6">1</text>
<text x="88.1" y="111.9" transform="rotate(-90 88.1 111.9)">3</text>
<text x="91.5" y="108.4">Q6</text>
<text x="91.5" y="110">IRF510</text>
<text x="143.1" y="108.3">470</text>
<text x="192.9" y="108.3">470</text>
<text x="228.6" y="113.8">REMOTE BASE</text>
<text x="242.7" y="111" transform="rotate(-90 242.7 111)">12</text>
<text x="246.4" y="113.8">D2</text>
<text x="251.7" y="110.2">+5V</text>
<text x="253.4" y="112.8" transform="rotate(-90 253.4 112.8)">1</text>
<text x="11.7" y="115.6">JTS64</text>
<text x="15.2" y="118.3">1</text>
<text x="24" y="119.1">RX_AUDIO</text>
<text x="57.9" y="115.6">DIGITAL (FAN) OUTPUT DRIVER</text>
<text x="129" y="119.1">PTT LED</text>
<text x="129" y="117.3">MAIN</text>
<text x="139.6" y="114.5" transform="rotate(-90 139.6 114.5)">12</text>
<text x="143.3" y="117.3">D5</text>
<text x="143.3" y="119.1">LED</text>
<text x="175.3" y="119.1">PTT LED</text>
<text x="175.3" y="117.3">REMOTE BASE</text>
<text x="189.4" y="114.5" transform="rotate(-90 189.4 114.5)">12</text>
<text x="193" y="117.3">D3</text>
<text x="193" y="119.1">LED</text>
<text x="228.6" y="115.6">COR LED</text>
<text x="246.4" y="115.6">LED</text>
<text x="246.4" y="117.3">GRN</text>
<text x="256.9" y="115.6">R40</text>
<text x="256.9" y="117.2">10K</text>
<text x="15.2" y="120.1">2</text>
<text x="15.2" y="121.9">3</text>
<text x="15.2" y="123.7">4</text>
<text x="15.2" y="125.5">5</text>
<text x="24" y="120.9">RX_AUDIO</text>
<text x="24.1" y="124.4">PL_DEC</text>
<text x="38.7" y="123.6">DISC_AUDIO</text>
<text x="77.5" y="125.7">JP2</text>
<text x="143.3" y="120.9">RED</text>
<text x="193" y="120.9">RED</text>
<text x="242.7" y="125.2" transform="rotate(-90 242.7 125.2)">3</text>
<text x="242.7" y="122.6" transform="rotate(-90 242.7 122.6)">2</text>
<text x="253.4" y="122.6" transform="rotate(-90 253.4 122.6)">2</text>
<text x="255.3" y="122.7">RB_COR</text>
<text x="11.7" y="129.8">HEADER 6</text>
<text x="15.2" y="127.2">6</text>
<text x="59.5" y="128">RX_AUDIO</text>
<text x="75.3" y="128.2">1</text>
<text x="82.3" y="128.2">2</text>
<text x="88.5" y="128.9">DISC_AUDIO</text>
<text x="126.4" y="131.7">R9</text>
<text x="139.6" y="128.8" transform="rotate(-90 139.6 128.8)">2</text>
<text x="139.6" y="126.1" transform="rotate(-90 139.6 126.1)">2</text>
<text x="141.5" y="126.2">PTT</text>
<text x="176.2" y="131.7">R26</text>
<text x="189.4" y="128.8" transform="rotate(-90 189.4 128.8)">2</text>
<text x="189.4" y="126.1" transform="rotate(-90 189.4 126.1)">2</text>
<text x="191.3" y="126.1">RB_PTT</text>
<text x="216.2" y="128">RB_CAS</text>
<text x="226.4" y="128.2">1</text>
<text x="229.5" y="126.4">R21</text>
<text x="229.5" y="131.7">10K</text>
<text x="235.2" y="128.2">2</text>
<text x="237.1" y="128.2">2</text>
<text x="246.4" y="128">Q8</text>
<text x="246.4" y="129.8">2N3904</text>
<text x="11.7" y="133.3">TS-32/64</text>
<text x="11.7" y="135.1">CONNECTOR</text>
<text x="68.6" y="136.9">TS-32/64 FILTER BYPASS</text>
<text x="75.7" y="132.5">JUMPER</text>
<text x="111.3" y="133.3">PTT_EN</text>
<text x="123.3" y="133.5">1</text>
<text x="126.4" y="137.1">100</text>
<text x="132.1" y="133.5">2</text>
<text x="134" y="133.5">1</text>
<text x="139.6" y="136.8" transform="rotate(-90 139.6 136.8)">3</text>
<text x="143.1" y="133.3">Q1</text>
<text x="143.1" y="134.9">IRF510</text>
<text x="161" y="133.3">RB_PTT_EN</text>
<text x="173.1" y="133.5">1</text>
<text x="176.2" y="137.1">100</text>
<text x="181.9" y="133.5">2</text>
<text x="183.7" y="133.5">1</text>
<text x="189.4" y="136.8" transform="rotate(-90 189.4 136.8)">3</text>
<text x="192.9" y="133.3">Q9</text>
<text x="192.9" y="134.9">IRF510</text>
<text x="232" y="134.8">+12V</text>
<text x="233.9" y="137.6" transform="rotate(-90 233.9 137.6)">1</text>
<text x="242.7" y="133.2" transform="rotate(-90 242.7 133.2)">1</text>
<text x="11.7" y="142.2">J3</text>
<text x="24.1" y="144">RB_CAS</text>
<text x="79.3" y="143.5">JP3</text>
<text x="109.5" y="144">PTT DRIVER</text>
<text x="109.5" y="142.2">MAIN</text>
<text x="159.3" y="144">PTT DRIVER</text>
<text x="159.3" y="142.2">REMOTE BASE</text>
<text x="237.3" y="140.4">R25</text>
<text x="237.3" y="142.1">10K</text>
<text x="15.2" y="145">1</text>
<text x="15.2" y="146.8">2</text>
<text x="15.2" y="148.6">3</text>
<text x="24.1" y="147.6">RB_PL_DEC</text>
<text x="24.1" y="145.8">RB_PTT</text>
<text x="68.9" y="146.7">+5V</text>
<text x="77.1" y="145.9">1</text>
<text x="84.1" y="145.9">2</text>
<text x="90.3" y="146.9">VLED</text>
<text x="221.5" y="147.6">RB_PL_DEC</text>
<text x="233.9" y="147.5" transform="rotate(-90 233.9 147.5)">2</text>
<text x="237.1" y="147.7">2</text>
<text x="242.7" y="144.8" transform="rotate(-90 242.7 144.8)">3</text>
<text x="246.4" y="147.6">Q10</text>
<text x="246.4" y="149.3">2N3904</text>
<text x="15.2" y="150.3">4</text>
<text x="15.2" y="152.1">5</text>
<text x="15.2" y="153.9">6</text>
<text x="38.7" y="150.3">RB_DISC_AUDIO</text>
<text x="38.7" y="152">RB_TX_AUDIO</text>
<text x="75.7" y="152.9">LED ENABLE</text>
<text x="77.5" y="150.3">JUMPER</text>
<text x="212.6" y="154.7">REMOTE BASE</text>
<text x="242.7" y="152.8" transform="rotate(-90 242.7 152.8)">1</text>
<text x="9.9" y="160">REMOTE BASE</text>
<text x="9.9" y="161.8">CONNECTOR</text>
<text x="11.7" y="156.4">HEADER 6</text>
<text x="212.6" y="156.4">CAS/COR ISOLATION</text>
<text x="262.4" y="167.1">PCB REV A</text>
<text x="31.6" y="170.3">+5V</text>
<text x="86.4" y="170.7">U2</text>
<text x="86.4" y="172.4">LM7805CT</text>
<text x="136.2" y="172.4">NOTES:</text>
<text x="32.9" y="176.8" transform="rotate(-90 32.9 176.8)">1</text>
<text x="36.4" y="179.6">C18</text>
<text x="45.4" y="176.8" transform="rotate(-90 45.4 176.8)">1</text>
<text x="48.9" y="179.6">C17</text>
<text x="57.2" y="175.2">+12V</text>
<text x="65" y="178.5" transform="rotate(-90 65 178.5)">1</text>
<text x="77.4" y="178.5" transform="rotate(-90 77.4 178.5)">1</text>
<text x="84.2" y="174.4">1</text>
<text x="87.3" y="175.2">IN</text>
<text x="99.8" y="175.2">OUT</text>
<text x="105.4" y="174.4">3</text>
<text x="111.2" y="178.5" transform="rotate(-90 111.2 178.5)">1</text>
<text x="115.2" y="175.2">+5V</text>
<text x="136.2" y="176">1.) VLED = +5VDC for LED power</text>
<text x="136.2" y="177.8">2.) ALL RESISTORS ARE 1/4W</text>
<text x="136.2" y="179.6">5% TOL. UNLESS OTHERWISE</text>
<text x="175.3" y="174.2">THIS DRAWING CONTAINS</text>
<text x="175.3" y="176">PROPRIETARY INFORMATION WHICH</text>
<text x="175.3" y="177.8">IS THE CONFIDENTIAL PROPERTY</text>
<text x="175.3" y="179.6">OF NHRC LLC. IT SHALL NOT BE</text>
<text x="210.8" y="174.2">444 Micol Road</text>
<text x="210.8" y="176">Pembroke, NH 03275</text>
<text x="210.8" y="177.8">603-485-2248</text>
<text x="210.8" y="179.6">http://www.nhrc.net</text>
<text x="32.9" y="183" transform="rotate(-90 32.9 183)">2</text>
<text x="36.4" y="181.2">0.1uF</text>
<text x="45.4" y="183" transform="rotate(-90 45.4 183)">2</text>
<text x="48.9" y="181.2">0.1uF</text>
<text x="65.5" y="181.7">+</text>
<text x="68.4" y="181.3">C22</text>
<text x="68.4" y="182.9">220uF</text>
<text x="68.4" y="184.7">25V</text>
<text x="78" y="181.7">+</text>
<text x="80.9" y="181.3">C19</text>
<text x="80.9" y="182.9">1uF</text>
<text x="93.4" y="184.8" transform="rotate(-90 93.4 184.8)">2</text>
<text x="94.2" y="180.7" transform="rotate(-90 94.2 180.7)">GND</text>
<text x="111.8" y="181.7">+</text>
<text x="114.6" y="181.3">C16</text>
<text x="114.6" y="182.9">1uF</text>
<text x="136.2" y="181.3">STATED.</text>
<text x="136.2" y="183.1">3.) ALL CAPACITORS ARE 16V</text>
<text x="136.2" y="184.9">ELECTROLYTIC / 50V CERAMIC</text>
<text x="175.3" y="181.3">COPIED, REPRODUCED, DISCLOSED,</text>
<text x="175.3" y="183.1">PUBLISHED OR USED IN PART OR</text>
<text x="175.3" y="184.9">WHOLE WITHOUT THE EXPRESSED</text>
<text x="209" y="181.3">Title</text>
<text x="216.2" y="183.1">NHRC-4/MVP Repeater Controller (Digital)</text>
<text x="29.5" y="186.7">BYPASS CAPS</text>
<text x="65" y="186.6" transform="rotate(-90 65 186.6)">2</text>
<text x="77.4" y="186.6" transform="rotate(-90 77.4 186.6)">2</text>
<text x="111.2" y="186.6" transform="rotate(-90 111.2 186.6)">2</text>
<text x="136.2" y="186.7">UNLESS OTHERWISE STATED.</text>
<text x="175.3" y="186.7">WRITTEN PERMISSION OF NHRC LLC.</text>
<text x="175.3" y="188.4">SPECIFICATIONS SUBJECT TO CHANGE</text>
<text x="175.3" y="190.2">WITHOUT NOTICE OR OBLIGATION.</text>
<text x="209" y="186.7">Size</text>
<text x="210.8" y="188.4">B</text>
<text x="216.2" y="186.7">Document Number</text>
<text x="216.2" y="188.4">NHRC-4/MVP (Digital)</text>
<text x="249.9" y="188.4">DRAWN BY: N1LTL</text>
<text x="267.7" y="186.7">Rev</text>
<text x="269.5" y="188.4">A</text>
<text x="209" y="192">Date:</text>
<text x="216.2" y="192">Monday, November 13, 2000</text>
<text x="244.6" y="192">Sheet</text>
<text x="253.5" y="192">1</text>
<text x="258.8" y="192">of</text>
<text x="264.2" y="192">2</text>
</g>
<g font-size="1.3" fill="#31282a">
<text x="33" y="23">A</text>
<text x="86.4" y="23">B</text>
<text x="139.7" y="23">C</text>
<text x="193" y="23">D</text>
<text x="246.4" y="23">E</text>
<text x="5.1" y="45.6">4</text>
<text x="273.6" y="45.6">4</text>
<text x="5.1" y="87.8">3</text>
<text x="273.6" y="87.8">3</text>
<text x="5.1" y="130">2</text>
<text x="273.6" y="130">2</text>
<text x="5.1" y="172.3">1</text>
<text x="273.6" y="172.3">1</text>
<text x="33" y="193.7">A</text>
<text x="86.4" y="193.7">B</text>
<text x="139.7" y="193.7">C</text>
<text x="193" y="193.7">D</text>
<text x="246.4" y="193.7">E</text>
</g>
</svg>
